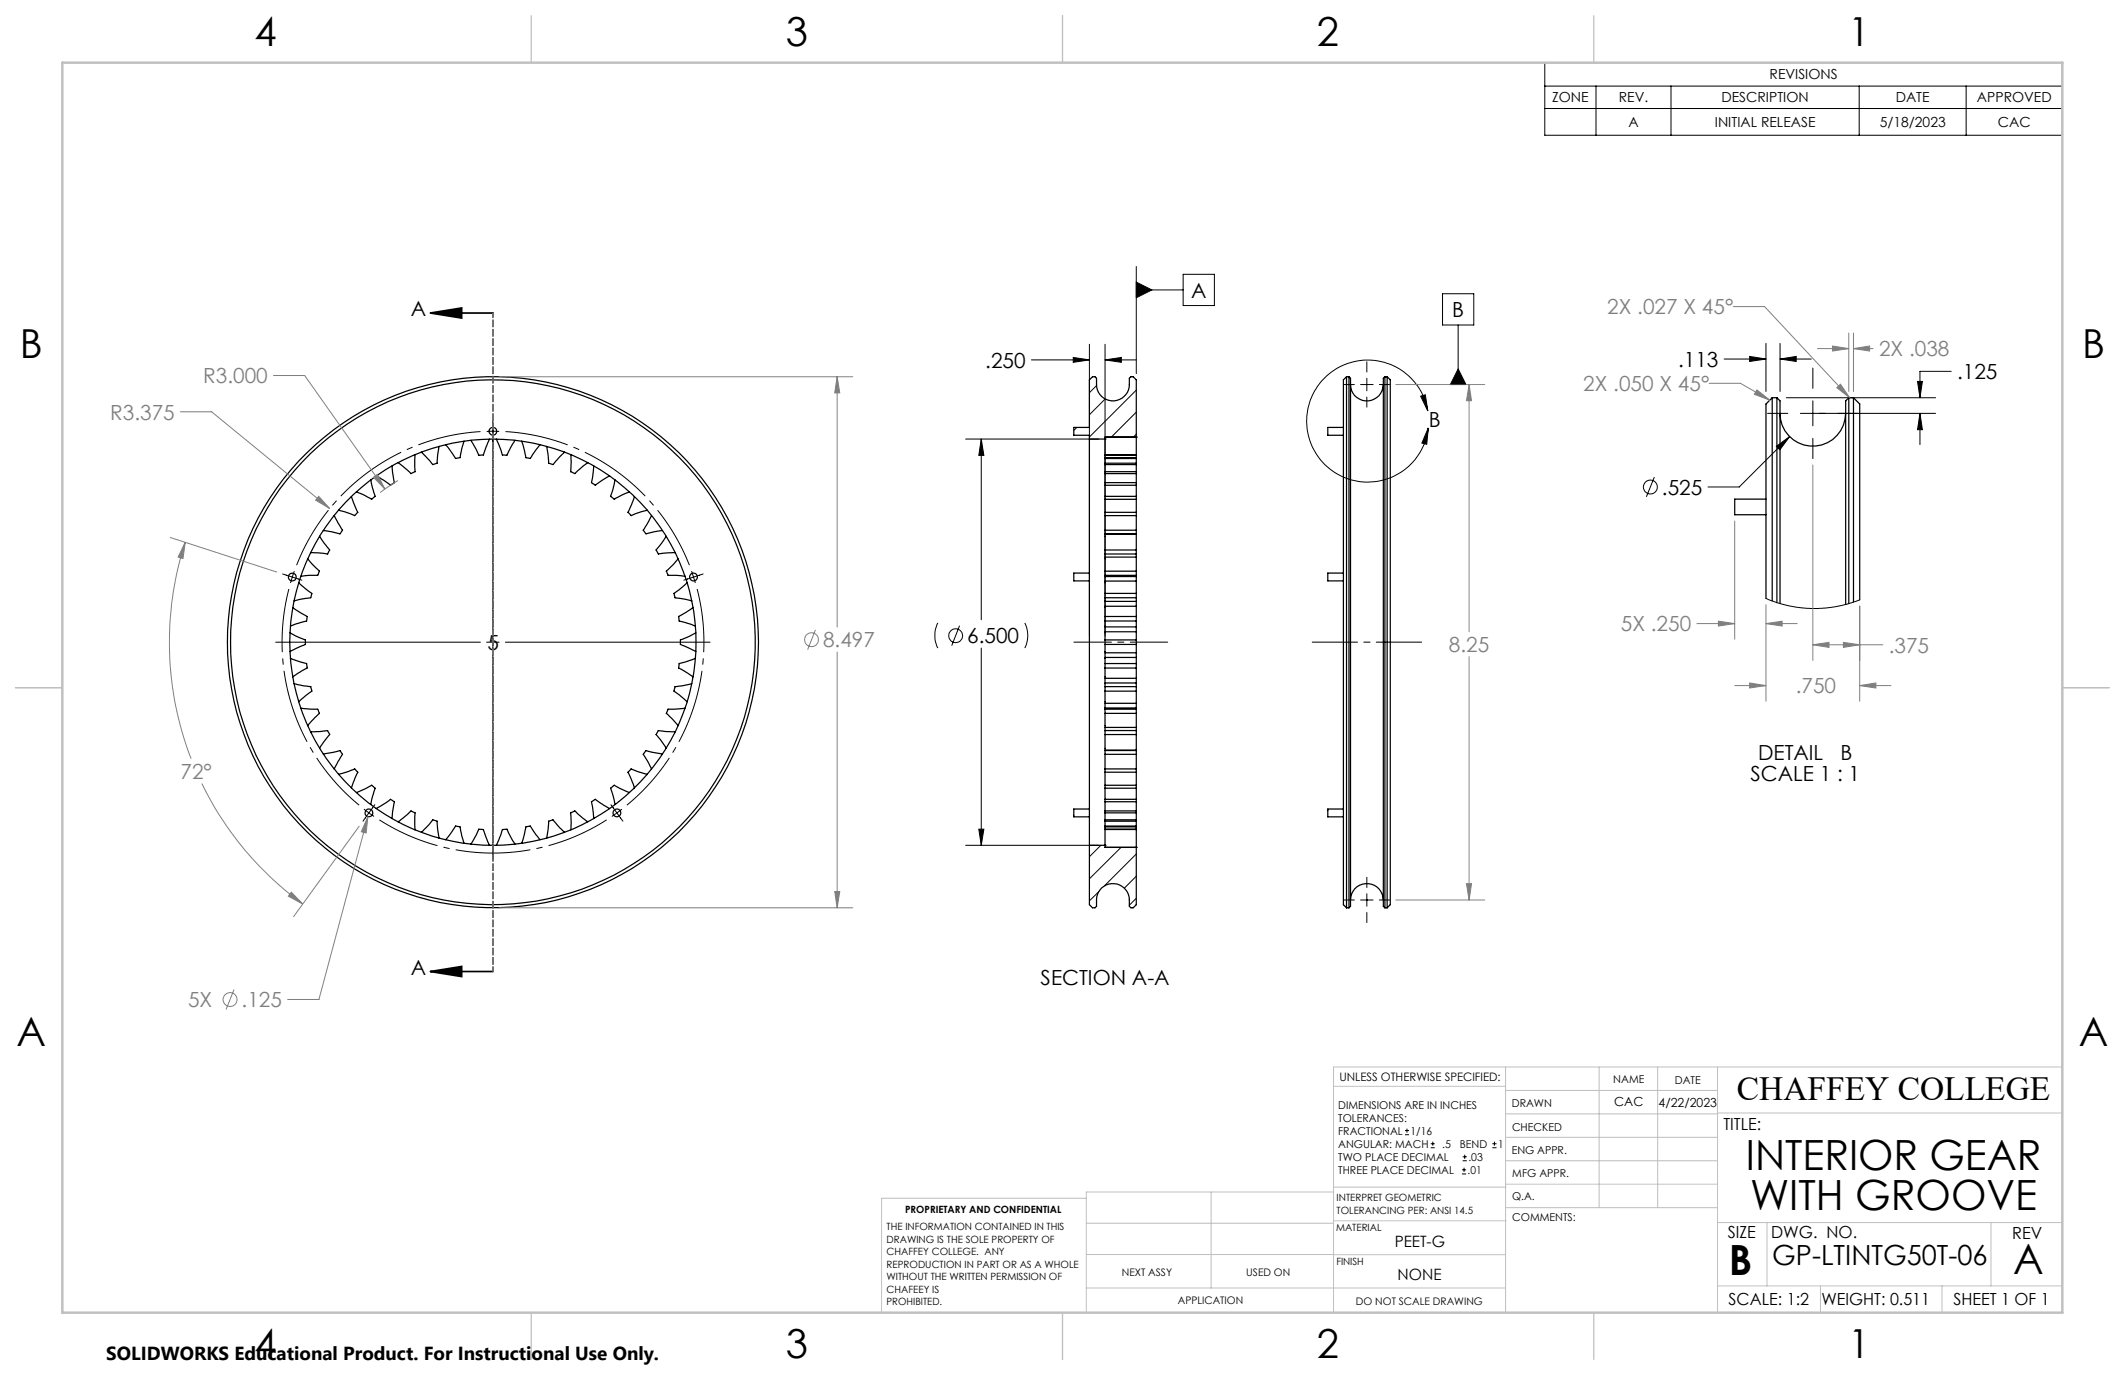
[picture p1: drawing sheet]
<svg xmlns="http://www.w3.org/2000/svg" width="432mm" height="279mm" viewBox="0 0 432 279" stroke-linecap="round" stroke-linejoin="round" font-family="sans-serif">
<g fill="none" stroke="#000" stroke-width=".25">
<path d="M273.6 76.6v107.9M273.6 76.6l-.6 .6v106.6l.6 .7M273.6 76.6h.5M274.1 76.6v107.9M274.1 76.6a1.18 1.18 0 0 1 .3 1.3v106.2l-.3 .4M274.4 78.1a3.3 3.3 0 0 0 3.4 3.4 3.3 3.3 0 0 0 3.3-3.4M281.4 76.6v107.9M281.4 76.6a1.18 1.18 0 0 0-.3 1.3v106.2l.3 .4M281.4 76.6h.5M281.9 76.6v107.9M281.9 76.6l.6 .6v106.6l-.6 .7M75.4 97.5l.6 2.5a.75 .75 0 0 1-.3 1.3l-.2 .2-3.1-1.6"/>
<path d="M79.7 94.7l.5 3.4-.9 .5-2.9-1.9M84.3 92.4v3.4l-.8 .4-2.6-2.2M89.2 90.7l-.3 2.6a.75 .75 0 0 1-.7 1l-.3 .1-2.3-2.5M94.3 89.6l-.8 3.4h-.2l-.7 .2-2-2.9M99.5 89.2l-1 2.4a.79 .79 0 0 1-1 .9h-.2l-1.6-3M100.9 89.2l1.2 3.3h.2a.76 .76 0 0 0 1.1-.8l1.2-2.2M106 89.6l.7 2.5a.81 .81 0 0 0 .8 1l.2 .1 2-2.9M111.1 90.7l.4 3.4 .9 .3 2.3-2.5M116 92.4v3.4l.8 .4 2.7-2.2M120.6 94.7l-.4 3.4 .8 .5 2.9-1.9M125 97.5l-.9 3.4 .7 .6 3.1-1.6M221.4 89.2v82.6"/>
<path d="M221.4 89.2h3.1M224.5 89.2h.1M224.5 89.2v3.3M224.5 92.5h.1M224.5 92.5v.5M224.5 93v.2M224.5 93.2v.9M224.5 94.1v.3M224.5 94.4v1.4M224.5 95.8v.4M224.5 98.1v.5M224.5 96.2v1.9"/>
<path d="M224.5 98.6v2.3M224.5 92.5h6.4M224.5 93h6.4M224.5 93.2h6.4M224.5 94.1h6.4M224.5 94.4h6.4M224.5 95.8h6.4M224.5 96.2h6.4M224.5 98.6h6.4M224.5 98.1h6.4M230.9 88.8h.1M230.9 88.8v-11.6l-.6-.6h-.5l-.3 .3a3.9 3.9 0 0 1-1.5 4 3.3 3.3 0 0 1-5.2-2.8v-1.2l-.3-.3h-.5l-.6 .6v9.7h-3.2v1.5h3.2v.8"/>
<path d="M230.9 88.8v3.7M230.9 92.5h.1M230.9 93v.2M230.9 93.2v.9M230.9 94.1v.3M230.9 94.4v1.4M230.9 95.8v.4M230.9 98.1v.5M230.9 96.2v1.9M230.9 98.6v2.3M230.9 88.8h-6.4v.4M230.9 92.5v.5"/>
<path d="M273 86.9h-3.2v1.5h3.2M360.1 80.8v41.3M360.1 80.8l-1.3 1.3v39.5M360.1 80.8h1M361.1 80.8v41.6M361.1 80.8l.6 .7v41.1M361.7 84a6.7 6.7 0 0 0 6.7 6.7 6.7 6.7 0 0 0 6.6-6.7M375.7 80.8v41.9M375.7 80.8l-.7 .7v41.3M375.7 80.8h.9M376.6 80.8v41.5M376.6 80.8l1.3 1.3v39.8"/>
<path d="M60.7 118.4l2.7 2.3-.3 .8-3.3 .6M62.5 113.6l2.4 2.6-.3 .7-3.5 .2M64.9 109l1.5 2.1a.79 .79 0 0 1 .3 1.3l-.1 .2-3.5-.3M67.9 104.7l1.7 3-.5 .7-3.4-.6M71.4 100.9l1.3 3.2-.6 .7-3.3-1.1M128.9 100.9l-1.3 3.2 .6 .7 3.3-1.1M132.4 104.7l-1.7 3 .1 .2a.77 .77 0 0 0 1.3 .4l2.5-.5M135.4 109l-1.5 2.1a.75 .75 0 0 0-.2 1.3l.1 .2 3.4-.3M137.8 113.6l-2.4 2.5 .3 .8 3.5 .2M139.6 118.4l-2.7 2.2 .1 .3 .2 .6 3.4 .6M221.4 116.5h-3.2v1.5h3.2M224.5 108.5v3.3"/>
<path d="M224.5 112.6v3.5M224.5 116.9v3.7M224.5 100.9v.6M224.5 104.1v.7M224.5 101.5v2.6M224.5 107.7v.8M224.5 104.7v3M224.5 111.8v.8M224.5 116.1v.8M224.5 118.1h6.4M224.5 101.5h6.4M224.5 100.9h6.4"/>
<path d="M224.5 104.8h6.4M224.5 104.1h6.4M224.5 108.5h6.4M224.5 107.7h6.4M224.5 112.6h6.4M224.5 111.8h6.4M224.5 108.6h6.4M224.5 113.2h6.4M224.5 116.1h6.4M224.5 116.9h6.4M224.5 117.2h6.4M230.9 100.9v.6"/>
<path d="M230.9 104.1v.7M230.9 101.5v2.6M230.9 107.7v.8M230.9 104.8v2.9M230.9 111.8v.8M230.9 108.6v3.2M230.9 113.2v2.9M230.9 116.1v.8M230.9 116.9v.3M230.9 118.1v2.5M230.9 112.6v.6M230.9 117.2v.9"/>
<path d="M230.9 108.5v.1M273 116.5h-3.2v1.5h3.2M358.8 101.4h-6.3v3.2h6.3M58.9 128.6l3.2 1.4v1l-3.2 1.4M59 133.8l2.5 .8a.79 .79 0 0 1 .9 .9v.2l-2.9 1.8M59.5 123.4l2.9 1.9v.2l-.1 .7-3.3 1M59.8 138.9l3.3 .6 .3 .8v.1l-2.7 2.2M140.6 138.9l-3.4 .6-.3 .9 2.7 2.2M140.8 123.4l-2.1 1.4a.81 .81 0 0 0-.7 1.1v.3l3.3 1M141.3 133.8l-3.3 1-.1 .8v.1l2.9 1.8M141.4 128.6l-3.1 1.4v.3a.76 .76 0 0 0 .8 1l2.3 1.1M224.5 121.5v3.8"/>
<path d="M224.5 126.2v3.8M224.5 131v3.8M224.5 135.7v3.8M224.5 120.6v.9M224.5 139.5v.9M224.5 125.3v.9M224.5 134.8v.9M224.5 130v1M224.5 120.6h6.4M224.5 121.5h6.4M224.5 139.5h6.4M224.5 122.2h6.4"/>
<path d="M224.5 138.8h6.4M224.5 123.2h6.4M224.5 125.3h6.4M224.5 126.2h6.4M224.5 137.8h6.4M224.5 135.7h6.4M224.5 134.8h6.4M224.5 127.4h6.4M224.5 133.6h6.4M224.5 131h6.4M224.5 130h6.4M224.5 128.4h6.4"/>
<path d="M224.5 132.6h6.4M230.9 120.6v.9M230.9 139.5v.9M230.9 121.5v.7M230.9 138.8v.7M230.9 123.2v2.1M230.9 125.3v.9M230.9 135.7v2.1M230.9 134.8v.9M230.9 126.2v1.2M230.9 133.6v1.2M230.9 130v1"/>
<path d="M230.9 128.4v1.6M230.9 131v1.6M230.9 122.2v1M230.9 137.8v1M230.9 127.4v1M230.9 132.6v1M61.1 143.9l3.5 .2 .3 .8-2.4 2.6M63.1 148.7l3.5-.3 .4 .8-2.1 2.8M65.7 153.2l3.4-.7 .1 .2a.79 .79 0 0 1-.1 1.3l-1.2 2.3M68.8 157.3l3.3-1.1 .2 .3 .4 .4-1.3 3.2M131.5 157.3l-3.3-1.1-.6 .7 1.3 3.2M134.6 153.2l-3.3-.7-.2 .2a.75 .75 0 0 0 .1 1.3l1.2 2.3"/>
<path d="M137.2 148.7l-3.4-.3-.4 .6-.1 .3 2.1 2.7M139.2 143.9l-3.5 .2-.3 .9 2.4 2.5M224.5 140.4v3.7M224.5 145v3.4M224.5 149.3v3.2M224.5 159.6v.6M224.5 156.9v2.7M224.5 156.2v.7M224.5 152.5v.8M224.5 153.3v3M224.5 148.4v.9M224.5 144.1v.9"/>
<path d="M224.5 159.6h6.4M224.5 156.9h6.4M224.5 156.2h6.4M224.5 153.3h6.4M224.5 152.5h6.4M224.5 152.4h6.4M224.5 149.3h6.4M224.5 148.4h6.4M224.5 147.8h6.4M224.5 145h6.4M224.5 144.1h6.4M224.5 143.9h6.4"/>
<path d="M224.5 140.4h6.4M224.5 142.9h6.4M230.9 159.6v.6M230.9 156.9v2.7M230.9 156.2v.7M230.9 152.5v.8M230.9 153.3v2.9M230.9 149.3v3.1M230.9 148.4v.9M230.9 145v2.8M230.9 144.1v.9M230.9 143.9v.2"/>
<path d="M230.9 140.4v2.5M230.9 147.8v.6M230.9 142.9v1M230.9 152.4v.1M72.4 161l3.1-1.4 .4 .2 .3 .4-.8 3.3M76.4 164.3l2.9-1.9 .7 .4 .2 .1-.5 3.4M80.9 167l2.6-2.2 .6 .3 .2 .1v3.4M85.6 169.1l1.8-1.8a.77 .77 0 0 1 1.2-.5l.2 .1 .4 3.4M90.6 170.6l1.5-2a.79 .79 0 0 1 1.1-.6h.3l.8 3.3M95.7 171.5l1.6-3h.2a.78 .78 0 0 1 1 .9l1 2.4M104.6 171.5l-1.6-3h-.6l-.3 .1-1.2 3.2M109.7 170.6l-1.5-2a.82 .82 0 0 0-1.2-.6l-1 3.3"/>
<path d="M114.7 169.1l-1.8-1.8a.83 .83 0 0 0-1.3-.5l-.1 .1-.4 3.4M119.5 167l-2.7-2.2-.6 .3-.2 .1v3.4M123.9 164.3l-2.9-1.9-.7 .4-.1 .1 .4 3.4M127.9 161l-3.1-1.4-.3 .2-.4 .4 .9 3.3M221.4 171.8v12l.6 .7h.5l.3-.3a3.9 3.9 0 0 1 1.5-4.1 3.3 3.3 0 0 1 5.2 2.8v1.3l.3 .3h.5l.6-.7v-11.6M221.4 164.4h-3.2v1.6h3.2M221.4 171.8h3.1M224.5 171.8h.1M224.5 168.6v3.2M224.5 168.5v.1M224.5 168v.5M224.5 167.9v.1"/>
<path d="M224.5 166.9v1M224.5 166.6v.3M224.5 165.2v1.4M224.5 164.8v.4M224.5 162.9v1.9M224.5 162.4v.5M224.5 160.2v2.2M224.5 171.8v.4h6.4M224.5 168.6h6.4M224.5 168.5h6.4M224.5 168h6.4M224.5 167.9h6.4"/>
<path d="M224.5 166.9h6.4M224.5 166.6h6.4M224.5 165.2h6.4M224.5 164.8h6.4M224.5 162.9h6.4M224.5 162.4h6.4M224.5 160.2h6.4M230.9 172.2h.1M230.9 168.6v3.6M230.9 168.5v.1M230.9 168v.5M230.9 167.9v.1"/>
<path d="M230.9 166.9v1M230.9 166.6v.3M230.9 165.2v1.4M230.9 164.8v.4M230.9 162.9v1.9M230.9 162.4v.5M230.9 160.2v2.2M273 164.4h-3.2v1.6h3.2M273.6 184.5h.5M274.4 182.9a3.3 3.3 0 0 1 3.4-3.4 3.3 3.3 0 0 1 3.3 3.4M281.4 184.5h.5"/>
<circle cx="100.2" cy="87.6" r=".79"/>
<circle cx="59.4" cy="117.2" r=".79"/>
<circle cx="140.9" cy="117.2" r=".79"/>
<circle cx="100.2" cy="130.5" r="41.3"/>
<circle cx="100.2" cy="130.5" r="54"/>
<circle cx="100.2" cy="130.5" r="53.3"/>
<circle cx="75" cy="165.2" r=".79"/>
<circle cx="125.4" cy="165.2" r=".79"/>
</g>
<g fill="none" stroke="#000" stroke-width=".2">
<path d="M313.9 12.7h105.2v14.8h-105.2zM313.9 17.5h105.2M324.3 17.5v10M339.5 17.5v10M377.8 17.5v10M399.5 17.5v10M313.9 22h105.2M230.9 58.9h9.5M230.9 54.2v21.7M230.9 57.3l3.2 1.6-3.2 1.6zM240.4 55.7h6.4v6.4h-6.4zM293.1 59.7h6.4v6.3h-6.4z"/>
<path d="M209.6 73.1h11.8M218.1 72.6l3.3 .5-3.3 .5zM221.4 70v59.2M222.8 78.4l-1.4 1.4M224.5 73.1l3.4-.5v1zM224.5 70v59.2M224.5 73.1h6.4M230.9 79.3l-9.5 9.5M273.2 78.1h2M276.5 78.1h2.5M277.7 73.5v2.1M277.7 76.9v2.5"/>
<path d="M280.3 78.1h2.1M296.3 66v12.1M296.3 75l1.6 3.1h-3.2zM350.3 73h8.5M355.5 72.4l3.3 .6-3.3 .4zM358.8 69.8v9.8M361.7 69.8v9.8M361.7 73h6.4M361.7 73l3.3-.6v1zM368.4 74.8v4.1M389.6 77.5h1l-.5 3.3zM396.5 75.5h-6.4v5.3"/>
<path d="M98.9 87.7h2.5M100.2 85.6v42.4M196.2 89.2h27.1M199.4 89.2l.5 3.3h-1zM199.4 89.2v36.7M218.8 86.9l-.6 .6M224.6 81.1l-3.2 3.2M230.9 83.7l-5.1 5.1M230.9 88.2l-.6 .6M277.7 80.7v2M288.7 80.5l.9-.3 .5 3.3zM290.1 83.5a12.4 12.4 0 0 0-19.2-8.1 12.4 12.4 0 0 0 .6 20.8 12.4 12.4 0 0 0 18.7-9.2"/>
<path d="M290.2 87l-.3 3.3-1-.3zM336.2 96.9l-1.7 4.1M359.2 84h4.1M361 90.7l2.6-2-1.9 2.7zM363 80.8h30.3M363.6 88.7l-10.2 10.3h-6.3M368.4 81.5v5M368.4 89.1v4.1M390.1 84l.5 3.3h-1zM390.1 84v6.3M393.3 84h-27.5M57.4 116.6l2 .7"/>
<path d="M59.4 117.3l1.9 .6M59.4 117.3l-.4 1.2M59.8 116.1l-.4 1.2M140.5 116.1l.4 1.2M140.9 117.3l-1.9 .6M140.9 117.3l.4 1.2M142.9 116.6l-2 .7M56 130.5h41.6M98.9 130.5h2.5M100.2 129.2v2.6M100.2 133v41.6M102.7 130.5h41.6"/>
<path d="M190.6 126.6a5.7 5.7 0 0 0 0 5.1M195 127.1l-1.6 4.1M199.4 131.7v40.1M208.2 126.6a5.7 5.7 0 0 1 0 5.1M358.8 121.6l2.4 .9 2 .5 1.9 .4 2.7 .2h2.4l2.5-.3 2.6-.5 2.6-.9M73.9 164.4l2.1 1.5M76.2 163.5l-2.4 3.4M124.1 163.5l2.5 3.4M126.4 164.4l-2.1 1.5M196.2 171.8h27.1M198.9 168.5h1l-.5 3.3zM223.7 171.8l-2.3 2.3"/>
<path d="M227.8 172.2l-6.4 6.4M230.9 173.5l-6.5 6.5M230.9 178l-2.4 2.5M277.7 178.3v2M223.3 181.2l-1.9 1.9M230.9 182.5l-1.4 1.4M273.2 182.9h2M276.5 182.9h2.5M277.7 181.6v2.5M277.7 185.4v2.1M280.3 182.9h2.1M285.5 230.6h.8"/>
<path d="M285.5 229.7h.8M285.9 229.3v.9M290.7 233.2h.8M290.7 232.4h.8M291.1 232v.8M297.1 238.5h.8M297.1 237.7h.8M297.2 235.9h.9M297.2 235.1h.9M297.5 237.3v.8M297.6 234.6v.9M303.2 233.2h.9"/>
<path d="M303.2 232.4h.9M303.7 232v.8"/>
<circle cx="335.4" cy="99" r="1.41"/>
<circle cx="194.2" cy="129.2" r="1.42"/>
</g>
<g fill="none" stroke="#808080" stroke-width=".2">
<path d="M55.6 76.3h6.3l16.3 23.1M101.4 76.6h71.9M170.1 76.6l.5 3.2h-1zM170.1 76.6v50.8M283.6 78.1h18.1M298.5 78.1v50.3M298.5 78.1l.5 3.3h-1zM347.3 77.9h6.4l5.9 3.4M352.2 62.3h6.4l17.2 18.5M357 79.2l2.6 2.1-3.1-1.2zM369.3 70.8h6.4M372.4 70.3l3.3 .5-3.3 .5z"/>
<path d="M373.2 78.8l.8-.7 1.8 2.7zM375.7 67.7v11.9M376.6 70.8l3.3-.5v1zM376.6 67.7v11.9M376.6 70.8h4M36.7 83.7h6.3l24 19.6M75.9 97l.8-.6 1.5 3zM80.9 97.6l-3.7 2.5M368.4 94.5v39.7M34.6 109.2l21.6 7M37.6 110.2l-.4 3.3-1-.3zM37.6 110.2a65.6 65.6 0 0 0 1.2 44"/>
<path d="M64.8 100.9l2.2 2.4-2.9-1.7zM352.5 105.9v24M165.7 128l-1.6 4M170.1 132.5v52M298.5 133.4v49.5M344.8 126.7h7.7M349.2 126.2l3.3 .5-3.3 .5zM352.5 139.3h6.3M355.5 138.8l3.3 .5-3.3 .5zM358.8 122.9v19.6M358.8 126.7h6.4M358.8 126.7l3.3-.5v1z"/>
<path d="M368.4 131h14.2M368.4 131l3.3-.5v1.1zM374.6 130.5l3.3 .5-3.3 .6zM377.9 139.3l3.3-.5v1zM377.9 123.2v19.3M377.9 139.3h6.3M41 159.2a65 65 0 0 0 20.5 24.5M73 167.9l-13.3 18.4M74.8 165.9l-.4 3.4-1-.3zM74.8 165.9l-10 37.2h-6.3M298 179.6h1l-.5 3.3zM59.2 181.3l2.3 2.4-2.9-1.6z"/>
<path d="M101.4 184.5h71.9M169.6 181.2h1l-.5 3.3zM283.6 182.9h18.1M47.6 201.1l-1.7 4"/>
<circle cx="164.9" cy="130" r="1.41"/>
<circle cx="46.7" cy="203.1" r="1.41"/>
</g>
<path d="M97.6 87.7a42.9 42.9 0 0 0-37.3 27.1M58.7 119.7a42.9 42.9 0 0 0 14.3 43.9M140.1 114.8a42.9 42.9 0 0 0-37.4-27.1M77.1 166.6a42.9 42.9 0 0 0 46.2 0M127.4 163.6a42.9 42.9 0 0 0 14.3-43.9" fill="none" stroke="#000" stroke-width=".2" stroke-dasharray="15.2 1.3 1.3 1.3" stroke-dashoffset="2.3" stroke-linecap="butt"/>
<path d="M87.5 63.6l6.3-1v2zM87.5 63.6h12.7M87.5 197.4l6.3-1v2zM87.5 197.4h12.7" fill="none" stroke="#000" stroke-width=".35"/>
<path d="M288.9 130.5h-22.3" fill="none" stroke="#000" stroke-width=".2" stroke-dasharray="15.2 1.3 1.3 1.3" stroke-dashoffset="6"/>
<path d="M218.2 130.5h19.1" fill="none" stroke="#000" stroke-width=".2" stroke-dasharray="15.2 1.3 1.3 1.3" stroke-dashoffset="7.6"/>
<path d="M100.2 63.6v133.8" fill="none" stroke="#000" stroke-width=".35" stroke-dasharray="1.3 .6" stroke-dashoffset=".4"/>
<g fill="none" stroke="#c0c0c0" stroke-width=".2">
<path d="M305.9 216.8v49.9M324.9 216.8v28.6M336.8 216.8v28.6M349 216.8v49.9M419.1 216.8h-148.1v49.9M271 220.7h34.9M305.9 231.1h43.1M305.9 226.3h43.1M305.9 221.6h43.1M305.9 235.9h43.1M349 226.2h70.1M220.7 248.6h50.3"/>
<path d="M220.7 254.9h50.3M220.7 243.5h-41.6v23.2M246.1 242.2v19.5M271 255h34.9M271 248.1h35M271 242.2h-50.3v24.5M271 241.2h35M305.9 240.6h43.1M306 245.4h43M349 248.4h70.1M359.1 248.4v12.9M404.6 248.4v12.9"/>
<path d="M220.7 261.7h85.2M349 261.3h70.1M369.9 261.3v5.4M394.6 261.3v5.4"/>
</g>
<path d="M100.2 63.6v133.8" fill="none" stroke="#c0c0c0" stroke-width=".2" stroke-dasharray="1.3 .6" stroke-dashoffset=".4"/>
<path d="M108 3.2v9.5M215.9 3.2v9.5M323.8 3.2v9.5M3.1 139.7h9.6M419.1 139.7h9.5M108 266.7v9.6M215.9 266.7v9.6M323.8 266.7v9.6" fill="none" stroke="#c0c0c0" stroke-width=".25"/>
<path d="M12.7 12.7h406.4v254h-406.4z" fill="none" stroke="#c0c0c0" stroke-width=".5"/>
<g fill="#000">
<path d="M87.5 63.6l6.3-1v2zM87.5 197.4l6.3-1v2z"/>
<path d="M288.7 80.5l.9-.3 .5 3.3zM290.2 87l-.3 3.3-1-.3zM296.3 75l1.6 3.1h-3.2zM230.9 57.3l3.2 1.6-3.2 1.6z"/>
<path d="M198.9 168.5h1l-.5 3.3zM199.4 89.2l.5 3.3h-1zM224.5 73.1l3.4-.5v1zM218.1 72.6l3.3 .5-3.3 .5zM361 90.7l.7 .7 1.9-2.7zM390.1 84l.5 3.3h-1zM389.6 77.5h1l-.5 3.3zM355.5 72.4l3.3 .6-3.3 .4zM361.7 73l3.3-.6v1z"/>
</g>
<path d="M298.5 78.1l.5 3.3h-1zM298 179.6h1l-.5 3.3zM170.1 76.6l.5 3.2h-1zM169.6 181.2h1l-.5 3.3zM64.8 100.9l-.7 .7 2.9 1.7zM74.8 165.9l-1.4 3.1 1 .3zM37.6 110.2l-.4 3.3-1-.3zM59.2 181.3l2.3 2.4-2.9-1.6zM75.9 97l2.3 2.4-1.5-3zM357 79.2l2.6 2.1-3.1-1.2zM373.2 78.8l.8-.7 1.8 2.7zM374.6 130.5l3.3 .5-3.3 .6zM368.4 131l3.3-.5v1.1zM355.5 138.8l3.3 .5-3.3 .5zM377.9 139.3l3.3-.5v1zM376.6 70.8l3.3-.5v1zM372.4 70.3l3.3 .5-3.3 .5zM349.2 126.2l3.3 .5-3.3 .5zM358.8 126.7l3.3-.5v1z" fill="#808080"/>
<g font-size="8.5">
<text x="354.8" y="237.7">INTERIOR GEAR</text>
<text x="355.6" y="245.8">WITH GROOVE</text>
<text x="351.3" y="259">B</text>
<text x="409.1" y="258.9">A</text>
</g>
<g font-size="8.1">
<text x="51.7" y="9.3">4</text>
<text x="159.7" y="9.3">3</text>
<text x="267.6" y="9.3">2</text>
<text x="375.6" y="9.3">1</text>
<text x="4" y="72.8">B</text>
<text x="423.1" y="72.8">B</text>
<text x="3.3" y="212.5">A</text>
<text x="422.4" y="212.5">A</text>
<text x="51.7" y="276">4</text>
<text x="159.7" y="276">3</text>
<text x="267.6" y="276">2</text>
<text x="375.6" y="276">1</text>
</g>
<text font-size="6.9" x="352.9" y="223.6">CHAFFEY COLLEGE</text>
<text font-size="5.6" x="360.1" y="257">GP-LTINTG50T-06</text>
<g font-size="4.2">
<text x="83.5" y="64.3">A</text>
<text x="242.1" y="60.5">A</text>
<text x="295.1" y="64.4">B</text>
<text x="200.2" y="74.7">.250</text>
<text x="341" y="74.5">.113</text>
<text x="397.7" y="77.1">.125</text>
<text x="290.3" y="86.8">B</text>
<text x="337.7" y="100.5">.525</text>
<text x="196.5" y="130.7">6.500</text>
<text x="99.1" y="132.1">5</text>
<text x="357.2" y="154.5">DETAIL</text>
<text x="374" y="154.5">B</text>
<text x="355.7" y="158.6">SCALE 1 : 1</text>
<text x="83.5" y="198.1">A</text>
<text x="211.5" y="200.1">SECTION A-A</text>
</g>
<g font-size="4.2" fill="#808080">
<text x="326.6" y="63.9">2X .027 X 45°</text>
<text x="41.3" y="77.9">R3.000</text>
<text x="381.8" y="72.4">2X .038</text>
<text x="321.7" y="79.5">2X .050 X 45°</text>
<text x="22.4" y="85.3">R3.375</text>
<text x="167.2" y="131.5">8.497</text>
<text x="329.3" y="128.3">5X .250</text>
<text x="294.4" y="132.5">8.25</text>
<text x="383.8" y="132.6">.375</text>
<text x="364.9" y="140.9">.750</text>
<text x="36.7" y="158.3">72°</text>
<text x="38.2" y="204.6">5X</text>
<text x="49.1" y="204.6">.125</text>
</g>
<text font-size="3.8" x="21.6" y="276.3">SOLIDWORKS Educational Product. For Instructional Use Only.</text>
<g font-size="3.4">
<text x="350.2" y="229.5">TITLE:</text>
<text x="351.1" y="251.6">SIZE</text>
<text x="359.9" y="251.6">DWG. NO.</text>
<text x="408.9" y="251.7">REV</text>
<text x="351.2" y="265.2">SCALE: 1:2</text>
<text x="370.1" y="265.3">WEIGHT: 0.511</text>
<text x="396.9" y="265.2">SHEET 1 OF 1</text>
</g>
<g font-size="3.2">
<text x="283.4" y="253.3">PEET-G</text>
<text x="284" y="260.1">NONE</text>
</g>
<g font-size="2.8">
<text x="359.6" y="16.2">REVISIONS</text>
<text x="315.4" y="20.8">ZONE</text>
<text x="328.9" y="20.8">REV.</text>
<text x="349.8" y="20.8">DESCRIPTION</text>
<text x="385.2" y="20.8">DATE</text>
<text x="401.7" y="20.8">APPROVED</text>
<text x="330.9" y="25.8">A</text>
<text x="348.5" y="25.8">INITIAL RELEASE</text>
<text x="382" y="25.8">5/18/2023</text>
<text x="406" y="25.8">CAC</text>
</g>
<g font-size="2.5">
<text x="328" y="224.8">CAC</text>
<text x="337" y="224.9">4/22/2023</text>
</g>
<text font-size="2.4" x="272.2" y="219.7">UNLESS OTHERWISE SPECIFIED:</text>
<g font-size="2.2">
<text x="327.8" y="220.1">NAME</text>
<text x="340.3" y="220.2">DATE</text>
<text x="271.9" y="225.3">DIMENSIONS ARE IN INCHES</text>
<text x="271.9" y="227.9">TOLERANCES:</text>
<text x="307.2" y="224.9">DRAWN</text>
<text x="271.9" y="230.6">FRACTIONAL</text>
<text x="271.9" y="233.2">ANGULAR: MACH</text>
<text x="286.6" y="230.6">1/16</text>
<text x="293.1" y="233.2">.5</text>
<text x="296.6" y="233.2">BEND</text>
<text x="304.4" y="233.2">1</text>
<text x="307.3" y="229.8">CHECKED</text>
<text x="271.9" y="238.5">THREE PLACE DECIMAL</text>
<text x="271.9" y="235.9">TWO PLACE DECIMAL</text>
<text x="298.2" y="238.5">.01</text>
<text x="298.4" y="235.9">.03</text>
<text x="307.2" y="234.5">ENG APPR.</text>
<text x="307.3" y="239.2">MFG APPR.</text>
<text x="307.3" y="243.9">Q.A.</text>
<text x="307.3" y="248.1">COMMENTS:</text>
</g>
<g font-size="2.1">
<text x="227.9" y="259.2">NEXT ASSY</text>
<text x="253.3" y="259.2">USED ON</text>
<text x="239.3" y="265">APPLICATION</text>
<text x="275.5" y="265.1">DO NOT SCALE DRAWING</text>
</g>
<g font-size="2">
<text x="271.6" y="244.1">INTERPRET GEOMETRIC</text>
<text x="180.2" y="250">THE INFORMATION CONTAINED IN THIS</text>
<text x="183.9" y="246.4">PROPRIETARY AND CONFIDENTIAL</text>
<text x="271.5" y="250.2">MATERIAL</text>
<text x="271.6" y="246.6">TOLERANCING PER: ANSI 14.5</text>
<text x="180.2" y="252.5">DRAWING IS THE SOLE PROPERTY OF</text>
<text x="180.2" y="255.1">CHAFFEY COLLEGE. ANY</text>
<text x="180.2" y="257.6">REPRODUCTION IN PART OR AS A WHOLE</text>
<text x="271.5" y="257">FINISH</text>
<text x="180.2" y="260.1">WITHOUT THE WRITTEN PERMISSION OF</text>
<text x="180.2" y="262.6">CHAFEEY IS</text>
<text x="180.2" y="265.2">PROHIBITED.</text>
</g>
</svg>
